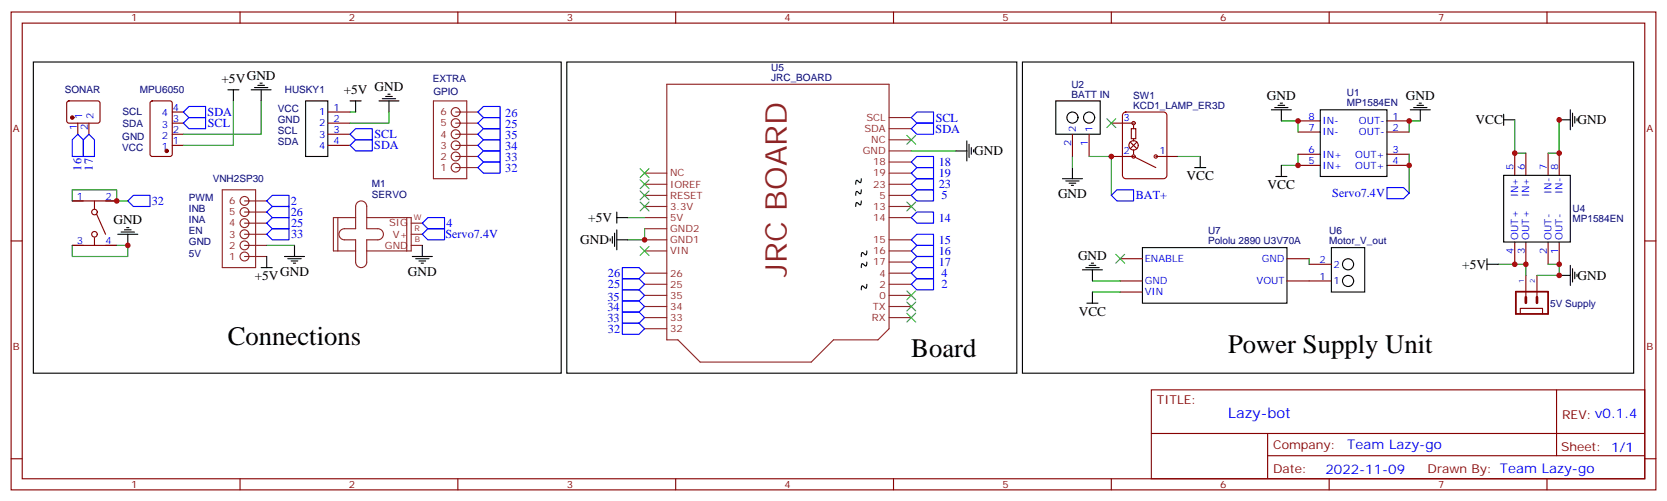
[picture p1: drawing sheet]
<svg xmlns="http://www.w3.org/2000/svg" width="529mm" height="159mm" viewBox="0 0 529 159" stroke-linecap="round" stroke-linejoin="round" font-family="sans-serif">
<g fill="none" stroke="#870000" stroke-width=".35">
<path d="M3.5 3.8h522.1v151.7h-522.1zM7.1 7.3h515v144.7h-515zM76.2 3.8v3.5M145.3 3.8v3.5M214.5 3.8v3.5M283.6 3.8v3.5M352.8 3.8v3.5M421.9 3.8v3.5M491.1 3.8v3.5M21.4 32.2l.5-.2 9.4 .1 .4 .6v6l-.7 .4-9.4-.1-.4-.6v-5.7zM24.7 39.1v3.5M28.2 39.1v3.5"/>
<path d="M47.9 32.2l.4-.2h5.7l.6 .5 .1 16.5-.5 .6-5.9 .1-.6-.5-.1-16.5zM54.7 39.1h3.5M54.7 35.6h3.5M104.1 39.1h7M104.1 35.6h7M352.8 39.1h7M359.8 39.8v1.1M412 38.4h7.1M440.3 38.4h7M54.7 42.6h3.5M54.7 46.1h3.5M104.1 42.6h7"/>
<path d="M104.1 46.1h7M340.4 42.6v7.1M345.7 42.6v7.1M352.8 49.7h7M358.8 45.1l2.1 2.1M359.1 40.9h1.4v3.1h-1.4zM359.8 44v.7M359.8 47.6v1.4M360.9 45.1l-2.1 2.1M366.9 49.7h7M412 41.9h7.1M412 49h7.1"/>
<path d="M412 52.5h7.1M440.3 41.9h7M440.3 49h7M440.3 52.5h7M480.8 48.6v7.1M484.4 48.6v7.1M491.4 48.6v7.1M494.9 48.6v7.1M3.5 76.5h3.6M22.9 77.9h14.1M22.9 63.8h14.1M30 63.8v2.5"/>
<path d="M30 75.4v2.5M30.7 68l2.8 6.4M480.8 76.8v7.1M484.4 76.8v7.1M491.4 76.8v7.1M494.9 76.8v7.1M522.1 76.5h3.5M355.6 82.1h7.1M355.6 89.2h7.1M355.6 92.7h7.1M408.5 82.1h7.1M408.5 89.2h14.1"/>
<path d="M415.6 83.9h7M482.6 99.7v-1.8h7.1v1.8M484.4 87.4v7M487.9 87.4v7M365.5 123.8h156.6v28.2h-156.6zM365.5 137.6h156.5M402.4 137.6v14.1M494.1 123.8v20.9M3.5 145.6h3.6M76.2 152v3.5M145.3 152v3.5M214.5 152v3.5"/>
<path d="M283.6 152v3.5M352.8 152v3.5M402.4 144.7h119.6M421.9 152v3.5M491.1 152v3.5M522.1 145.6h3.5"/>
<circle cx="359.8" cy="39.1" r=".53"/>
<circle cx="359.8" cy="46.1" r="1.48"/>
<circle cx="30" cy="74.4" r=".88"/>
<circle cx="30" cy="67.3" r=".88"/>
</g>
<g fill="none" stroke="#8c2424" stroke-width=".35">
<path d="M137.6 32h10.6v24.7h-10.6zM144.6 39.1h7.1M144.6 35.6h7.1M211.7 26.7h70.5v77.7l-3.5 3.5h-14.1l-7.1 7h-35.3l-7-7h-3.5zM282.2 37.3h7.1M144.6 53.2h7.1M144.6 49.7h7.1M144.6 46.1h7.1M144.6 42.6h7.1M204.6 58.5h7.1M204.6 55h7.1M282.2 58.5h7.1"/>
<path d="M282.2 55h7.1M282.2 51.4h7.1M282.2 47.9h7.1M282.2 44.4h7.1M282.2 40.9h7.1M70.6 60.3h10.5v24.6h-10.5zM77.6 70.8h7.1M77.6 74.4h7.1M77.6 77.9h7.1M77.6 67.3h7.1M77.6 63.8h7.1M107.2 69.1v10.6"/>
<path d="M112.9 69.1h-7.1v10.6h7.1M113.4 64.3a1.76 1.76 0 0 1 1.9-.4 1.76 1.76 0 0 1 1.1 1.6v7.1h3.5a1.76 1.76 0 0 1 1.8 1.8 1.76 1.76 0 0 1-1.8 1.7h-3.5v7.1a1.76 1.76 0 0 1-1.7 1.7 1.76 1.76 0 0 1-1.8-1.7v-7.1h-3.5a1.76 1.76 0 0 1-1.8-1.7 1.76 1.76 0 0 1 1.8-1.8h3.5v-7.1zM116.4 69.1h14.1v10.6h-14.1M129.1 69.1v10.6M130.5 70.8h3.6M130.5 74.4h3.6M130.5 77.9h3.6M204.6 72.6h7.1M204.6 76.1h7.1M204.6 69.1h7.1M204.6 79.7h7.1M204.6 65.5h7.1"/>
<path d="M204.6 62h7.1M282.2 76.1h7.1M282.2 69.1h7.1M282.2 79.7h7.1M282.2 65.5h7.1M282.2 62h7.1M77.6 81.4h7.1M204.6 97.3h7.1M204.6 93.8h7.1M204.6 90.2h7.1M204.6 86.7h7.1M282.2 97.3h7.1"/>
<path d="M282.2 93.8h7.1M282.2 90.2h7.1M282.2 86.7h7.1M282.2 83.2h7.1M204.6 100.8h7.1M204.6 104.4h7.1M282.2 100.8h7.1"/>
<circle cx="144.6" cy="39.1" r="1.41"/>
<circle cx="144.6" cy="35.6" r="1.41"/>
<circle cx="144.6" cy="46.1" r="1.41"/>
<circle cx="144.6" cy="53.2" r="1.41"/>
<circle cx="144.6" cy="49.7" r="1.41"/>
<circle cx="144.6" cy="42.6" r="1.41"/>
<circle cx="77.6" cy="70.8" r="1.41"/>
<circle cx="77.6" cy="77.9" r="1.41"/>
<circle cx="77.6" cy="74.4" r="1.41"/>
<circle cx="77.6" cy="63.8" r="1.41"/>
<circle cx="77.6" cy="67.3" r="1.41"/>
<circle cx="77.6" cy="81.4" r="1.41"/>
</g>
<g fill="none" stroke="#000" stroke-width=".35">
<path d="M10.6 19.7h167.6v98.8h-167.6zM179.9 19.7h142.9v98.8h-142.9zM324.6 19.7h194v98.8h-194zM72.3 28.5h3.5M74.1 28.5v3.5M79.7 28.5h6.4M80.8 27.8h4.2M81.8 27.1h2.2M82.5 26.4h.8M82.9 28.5v3.5M97 32h7.1v17.7h-7.1zM111.1 32h3.6"/>
<path d="M112.9 32v3.6M120.3 32h6.3M121.4 31.3h4.2M122.4 30.6h2.1M123.1 29.9h.7M123.5 32v3.6M335.1 32h14.1v10.6h-14.1zM403.6 34.9h6.3M404.6 34.1h4.3M405.7 33.4h2.1M406.4 32.7h.7M406.8 34.9v3.5"/>
<path d="M419.1 34.9h21.2v21.1h-21.2zM447.7 34.9h6.3M448.7 34.1h4.3M449.8 33.4h2.1M450.5 32.7h.7M450.8 34.9v3.5M477.3 38h3.5M477.3 36.3v3.5M494.9 38h3.6M498.5 34.9v6.3M499.2 35.9v4.2M499.9 37v2.1"/>
<path d="M500.6 37.7v.7M273.4 56.7l-.3 1.3-.9-.7h-.4l-.2 1.2M303.4 47.9h3.5M306.9 44.7v6.4M307.6 45.8v4.2M308.3 46.8v2.2M309 47.6v.7M337.3 56.7h6.3M338.3 57.4h4.2M339.4 58.1h2.1M340.1 58.8h.7M340.4 53.2v3.5"/>
<path d="M379.2 53.2h3.6M381 49.7v3.5M405 56h3.5M406.8 52.5v3.5M477.3 55.7h21.2v21.1h-21.2zM37.4 74.4h6.3M38.5 73.7h4.2M39.5 73h2.1M40.2 72.2h.7M40.6 74.4v3.5M93.5 77.9v3.5M134.1 77.9v3.5"/>
<path d="M193.7 75.8v.7M194.4 75.1v2.1M195.1 74v4.2M195.8 69.1h3.5M195.8 67.3v3.5M195.8 73v6.3M195.8 76.1h3.5M273.4 60.3l-.3 1.2-.9-.7-.4 .1-.2 1.1M273.4 63.8l-.3 1.3-.9-.8-.4 .1-.2 1.1M275.2 79.7l-.4 1.2-.9-.7-.3 .1-.2 1.1M362.7 78.6h45.8v17.6h-45.8zM422.6 78.6h10.6v14.1h-10.6z"/>
<path d="M82.9 84.9h3.5M84.7 81.4v3.5M90.3 81.4h6.4M91.4 82.1h4.2M92.4 82.8h2.1M93.1 83.5h.7M130.9 81.4h6.3M131.9 82.1h4.3M133 82.8h2.1M133.7 83.5h.7M275.2 83.2l-.4 1.3-.9-.7h-.3l-.2 1.1M275.2 90.2l-.4 1.3-.9-.7h-.3l-.2 1.2"/>
<path d="M343.6 85.7h6.4M344.7 84.9h4.2M345 96.2h3.5M345.7 84.2h2.1M346.4 83.5h.7M346.8 85.7v3.5M346.8 92.7v3.5M472 83.9h3.5M472 82.1v3.6M494.9 87.4h3.6M498.5 84.2v6.4M499.2 85.3v4.2"/>
<path d="M499.9 86.4v2.1M500.6 87.1v.7"/>
<circle cx="340.4" cy="37.3" r="1.76"/>
<circle cx="345.7" cy="37.3" r="1.76"/>
<circle cx="427.9" cy="83.9" r="1.76"/>
<circle cx="427.9" cy="89.2" r="1.76"/>
</g>
<g fill="none" stroke="#008700" stroke-width=".35">
<path d="M74.1 32v14.1h-15.9M82.9 32v10.6h-24.7M111.1 35.6h1.8M123.5 35.6v3.5h-12.4M406.8 38.4h5.2v3.5M450.8 38.4h-3.5v3.5M480.8 38v10.6h3.6M289.3 47.9h14.1M340.4 49.7v3.5M345.7 49.7h7.1v12.3M373.9 49.7h7.1M412 49v3.5h-5.2"/>
<path d="M447.3 49v12.3M491.4 48.6h3.5v-10.6v10.6M22.9 77.9v3.5h17.7v-3.5h-3.6M22.9 63.8v-3.5h14.1v3.5h3.6M84.7 77.9h8.8M199.3 69.1h5.3M204.6 72.6v3.5h-5.3M346.8 89.2h8.8M346.8 92.7h8.8M415.6 82.1v1.8M475.5 83.9h8.9v3.5M491.4 83.9h3.5v3.5h-7"/>
</g>
<path d="M481.2 92.6h10.2v7.1h-10.2z" fill="none" stroke="#870000" stroke-width=".56"/>
<path d="M484.4 94.4v1.7M487.9 94.4v1.7" fill="none" stroke="#870000" stroke-width=".85"/>
<g fill="none" stroke="#00f" stroke-width=".35">
<path d="M58.2 35.6l1.8-1.8h5.3v3.5h-5.3zM60 37.3h5.3v3.6h-5.3l-1.8-1.8zM153.5 37.3h5.2v3.6h-5.2l-1.8-1.8zM153.5 33.8h5.2v3.5h-5.2l-1.8-1.7zM289.3 37.3l1.7-1.7h5.3v3.5h-5.3zM291 39.1h5.3v3.5h-5.3l-1.7-1.7zM24.7 42.6l1.8 1.8v5.3h-3.6v-5.3zM26.5 44.4l1.7-1.8 1.8 1.8v5.3h-3.5zM111.1 46.1l1.8-1.7h5.3v3.5h-5.3zM111.1 42.6l1.8-1.7h5.3v3.5h-5.3zM153.5 40.9h5.2v3.5h-5.2l-1.8-1.8zM153.5 44.4h5.2v3.5h-5.2l-1.8-1.8z"/>
<path d="M153.5 47.9h5.2v3.5h-5.2l-1.8-1.7zM153.5 51.4h5.2v3.6h-5.2l-1.8-1.8zM291 49.7h5.3v3.5h-5.3l-1.7-1.8zM291 53.2h5.3v3.5h-5.3l-1.7-1.7zM291 56.7h5.3v3.6h-5.3l-1.7-1.8zM440.3 59.5h5.3l1.7 1.8-1.7 1.8h-5.3zM42.3 62h5.3v3.5h-5.3l-1.7-1.7zM84.7 63.8l1.7-1.8h5.3v3.5h-5.3zM84.7 67.3l1.7-1.8h5.3v3.6h-5.3zM84.7 70.8l1.7-1.7h5.3v3.5h-5.3zM84.7 74.4l1.7-1.8h5.3v3.5h-5.3zM134.1 70.8l1.7-1.7h5.3v3.5h-5.3z"/>
<path d="M134.1 74.4l1.7-1.8h5.3v3.5h-5.3zM289.3 69.1l1.7-1.8h5.3v3.5h-5.3zM289.3 76.1l1.7-1.7h5.3v3.5h-5.3zM289.3 62l1.7-1.7h5.3v3.5h-5.3zM291 77.9h5.3v3.5h-5.3l-1.7-1.7zM352.8 62l1.7-1.7h5.3v3.5h-5.3zM197.6 84.9h5.2l1.8 1.8-1.8 1.8h-5.2zM197.6 88.5h5.2l1.8 1.7-1.8 1.8h-5.2zM197.6 99.1h5.2l1.8 1.7-1.8 1.8h-5.2zM197.6 95.5h5.2l1.8 1.8-1.8 1.8h-5.2zM197.6 92h5.2l1.8 1.8-1.8 1.7h-5.2zM291 81.4h5.3v3.5h-5.3l-1.7-1.7z"/>
<path d="M291 84.9h5.3v3.6h-5.3l-1.7-1.8zM291 88.5h5.3v3.5h-5.3l-1.7-1.8zM197.6 102.6h5.2l1.8 1.8-1.8 1.7h-5.2z"/>
</g>
<g fill="none" stroke="#900" stroke-width=".35">
<path d="M356.5 36l.9-.4h12l.8 .4 .2 .6v19.1l-.5 .8-.5 .2h-12l-.9-.5-.2-.5v-19.1zM359.8 49.7l7.1 3.5"/>
<circle cx="359.8" cy="49.7" r=".53"/>
<circle cx="366.9" cy="49.7" r=".53"/>
</g>
<g fill="none" stroke="#3c3" stroke-width=".35">
<path d="M351.4 37.7l2.8 2.8M354.2 37.7l-2.8 2.8M203.2 57.1l2.8 2.8M203.2 53.6l2.8 2.8M206 57.1l-2.8 2.8M206 53.6l-2.8 2.8M287.9 43l2.8 2.8M290.7 43l-2.8 2.8M203.2 78.2l2.8 2.9M203.2 64.1l2.8 2.9M203.2 60.6l2.8 2.8M206 78.2l-2.8 2.9"/>
<path d="M206 64.1l-2.8 2.9M206 60.6l-2.8 2.8M287.9 64.1l2.8 2.9M290.7 64.1l-2.8 2.9M287.9 92.4l2.8 2.8M287.9 95.9l2.8 2.8M287.9 99.4l2.8 2.8M290.7 92.4l-2.8 2.8M290.7 95.9l-2.8 2.8M290.7 99.4l-2.8 2.8M354.2 80.7l2.8 2.8M357 80.7l-2.8 2.8"/>
</g>
<g fill="#870000" stroke="#870000" stroke-width=".35">
<circle cx="52.9" cy="47.9" r=".53"/>
<circle cx="22.9" cy="37.3" r=".53"/>
</g>
<g fill="#c00">
<circle cx="480.8" cy="48.6" r=".88"/>
<circle cx="494.9" cy="48.6" r=".88"/>
<circle cx="494.9" cy="38" r=".88"/>
<circle cx="484.4" cy="83.9" r=".88"/>
<circle cx="480.8" cy="83.9" r=".88"/>
<circle cx="494.9" cy="87.4" r=".88"/>
<circle cx="494.9" cy="83.9" r=".88"/>
<circle cx="412" cy="52.5" r=".88"/>
<circle cx="412" cy="38.4" r=".88"/>
<circle cx="447.3" cy="38.4" r=".88"/>
<circle cx="447.3" cy="52.5" r=".88"/>
<circle cx="352.8" cy="49.7" r=".88"/>
<circle cx="204.6" cy="76.1" r=".88"/>
<circle cx="40.6" cy="77.9" r=".88"/>
<circle cx="37" cy="63.8" r=".88"/>
</g>
<text font-size="9.5" fill="#8d2323" x="249.8" y="87.8" transform="rotate(-90 249.8 87.8)">JRC BOARD</text>
<g font-size="8.5">
<text x="72.3" y="109.6">Connections</text>
<text x="289.3" y="113.2">Board</text>
<text x="389.8" y="112.1">Power Supply Unit</text>
</g>
<text font-size="4.6" fill="#00f" x="389.8" y="132.6">Lazy-bot</text>
<g font-size="4.2">
<text x="70.3" y="26.4">+5V</text>
<text x="78.3" y="25.3">GND</text>
<text x="109.1" y="29.9">+5V</text>
<text x="118.9" y="28.8">GND</text>
<text x="402.2" y="31.6">GND</text>
<text x="446.3" y="31.6">GND</text>
<text x="468.4" y="39.4">VCC</text>
<text x="500.8" y="39.4">GND</text>
<text x="309.2" y="49.4">GND</text>
<text x="376.6" y="57.2">VCC</text>
<text x="335.9" y="62.7">GND</text>
<text x="402.4" y="60">VCC</text>
<text x="36" y="71.1">GND</text>
<text x="186.7" y="70.5">+5V</text>
<text x="184.2" y="77.6">GND</text>
<text x="342.2" y="82.4">GND</text>
<text x="80.9" y="88.9">+5V</text>
<text x="88.9" y="87.5">GND</text>
<text x="129.5" y="87.5">GND</text>
<text x="464.2" y="85.3">+5V</text>
<text x="500.8" y="88.8">GND</text>
<text x="342.4" y="100.2">VCC</text>
</g>
<g font-size="4.2" fill="#00f">
<text x="427.7" y="142.6">Team Lazy-go</text>
<text x="420.7" y="150.4">2022-11-09</text>
</g>
<g font-size="3.9" fill="#00f">
<text x="65.9" y="36.8">SDA</text>
<text x="66" y="40.3">SCL</text>
<text x="160.4" y="40.6">25</text>
<text x="160.4" y="37.1">26</text>
<text x="297" y="38.6">SCL</text>
<text x="118.8" y="47.4">SDA</text>
<text x="118.9" y="43.9">SCL</text>
<text x="160.4" y="44.1">35</text>
<text x="160.4" y="47.6">34</text>
<text x="297" y="42.1">SDA</text>
<text x="160.4" y="51.2">33</text>
<text x="298" y="52.7">18</text>
<text x="25.9" y="54.1" transform="rotate(-90 25.9 54.1)">16</text>
<text x="29.4" y="54.1" transform="rotate(-90 29.4 54.1)">17</text>
<text x="160.4" y="54.7">32</text>
<text x="298" y="56.2">19</text>
<text x="298" y="59.8">23</text>
<text x="48.2" y="65.1">32</text>
<text x="92.3" y="65.1">2</text>
<text x="298.9" y="63.3">5</text>
<text x="360.5" y="63.2">BAT+</text>
<text x="422.9" y="62.6">Servo7.4V</text>
<text x="92.3" y="68.6">26</text>
<text x="298" y="70.3">14</text>
<text x="92.4" y="72.2">25</text>
<text x="92.4" y="75.7">33</text>
<text x="141.4" y="75.7">Servo7.4V</text>
<text x="141.7" y="72.2">4</text>
<text x="298" y="77.4">15</text>
<text x="298" y="80.9">16</text>
<text x="193" y="88">26</text>
<text x="298" y="84.4">17</text>
<text x="298.9" y="88">4</text>
<text x="192.9" y="95.4">35</text>
<text x="193" y="91.5">25</text>
<text x="298.9" y="91.5">2</text>
<text x="192.9" y="98.6">34</text>
<text x="192.9" y="102.1">33</text>
<text x="193" y="105.6">32</text>
</g>
<g font-size="3.9" fill="#800">
<text x="367.2" y="128.3">TITLE:</text>
<text x="495.9" y="133">REV: v0.1.4</text>
<text x="404.1" y="142.5">Company:</text>
<text x="495.5" y="143.2">Sheet: 1/1</text>
<text x="404.1" y="150.2">Date:</text>
<text x="453.2" y="150.3">Drawn By: Team Lazy-go</text>
</g>
<g font-size="3.2" fill="#800">
<text x="41.6" y="6.8">1</text>
<text x="110.8" y="6.8">2</text>
<text x="179.9" y="6.8">3</text>
<text x="249.1" y="6.8">4</text>
<text x="318.2" y="6.8">5</text>
<text x="387.3" y="6.8">6</text>
<text x="456.5" y="6.8">7</text>
<text x="4.1" y="41.9">A</text>
<text x="522.6" y="41.9">A</text>
<text x="4.1" y="111.1">B</text>
<text x="522.6" y="111.1">B</text>
<text x="41.6" y="155">1</text>
<text x="110.8" y="155">2</text>
<text x="179.9" y="155">3</text>
<text x="249.1" y="155">4</text>
<text x="318.2" y="155">5</text>
<text x="387.3" y="155">6</text>
<text x="456.5" y="155">7</text>
</g>
<g font-size="3.2" fill="#000080">
<text x="244.8" y="22.5">U5</text>
<text x="20.6" y="29.6">SONAR</text>
<text x="44.4" y="29.7">MPU6050</text>
<text x="90.4" y="29.7">HUSKY1</text>
<text x="137.4" y="26.1">EXTRA</text>
<text x="244.8" y="25.7">JRC_BOARD</text>
<text x="340.1" y="27.8">U2</text>
<text x="88.2" y="35.6">VCC</text>
<text x="137.6" y="30.3">GPIO</text>
<text x="340.1" y="31">BATT IN</text>
<text x="359.7" y="34.5">KCD1_LAMP_ER3D</text>
<text x="359.7" y="31.3">SW1</text>
<text x="427.6" y="33.7">MP1584EN</text>
<text x="427.6" y="30.5">U1</text>
<text x="38.9" y="36.7">SCL</text>
<text x="38.9" y="40.2">SDA</text>
<text x="88.2" y="39.1">GND</text>
<text x="38.8" y="44.4">GND</text>
<text x="38.8" y="47.9">VCC</text>
<text x="88.2" y="42.6">SCL</text>
<text x="88.2" y="46.1">SDA</text>
<text x="67.5" y="57.9">VNH2SP30</text>
<text x="118" y="59.5">M1</text>
<text x="60" y="63.8">PWM</text>
<text x="118" y="62.7">SERVO</text>
<text x="60" y="67.3">INB</text>
<text x="60" y="70.8">INA</text>
<text x="499.2" y="70.6">MP1584EN</text>
<text x="499.2" y="67.4">U4</text>
<text x="60" y="74.4">EN</text>
<text x="60" y="77.9">GND</text>
<text x="383.5" y="77.5">Pololu 2890 U3V70A</text>
<text x="383.5" y="74.3">U7</text>
<text x="421.9" y="77.5">Motor_V_out</text>
<text x="421.9" y="74.3">U6</text>
<text x="60" y="81.4">5V</text>
<text x="492.1" y="97.6">5V Supply</text>
</g>
<g font-size="3.2" fill="#00f">
<text x="54.9" y="35.2">4</text>
<text x="105.8" y="35.2">1</text>
<text x="24.3" y="41.3" transform="rotate(-90 24.3 41.3)">1</text>
<text x="26.1" y="37.8" transform="rotate(-90 26.1 37.8)">1</text>
<text x="27.9" y="41.3" transform="rotate(-90 27.9 41.3)">2</text>
<text x="29.6" y="37.8" transform="rotate(-90 29.6 37.8)">2</text>
<text x="51.4" y="37">4</text>
<text x="51.4" y="40.5">3</text>
<text x="54.9" y="38.7">3</text>
<text x="101.3" y="36.6">1</text>
<text x="101.3" y="40.1">2</text>
<text x="105.8" y="38.7">2</text>
<text x="341.5" y="41.9" transform="rotate(-90 341.5 41.9)">2</text>
<text x="346.8" y="41.9" transform="rotate(-90 346.8 41.9)">1</text>
<text x="356.7" y="38.4">3</text>
<text x="415.3" y="41.6">7</text>
<text x="415.3" y="38">8</text>
<text x="419.8" y="39.4">IN-</text>
<text x="431.3" y="39.4">OUT-</text>
<text x="442" y="38">1</text>
<text x="442" y="41.6">2</text>
<text x="51.4" y="44">2</text>
<text x="51.4" y="47.6">1</text>
<text x="54.9" y="42.3">2</text>
<text x="54.9" y="45.8">1</text>
<text x="101.3" y="43.7">3</text>
<text x="101.3" y="47.2">4</text>
<text x="105.8" y="42.3">3</text>
<text x="105.8" y="45.8">4</text>
<text x="340.1" y="46.4" transform="rotate(-90 340.1 46.4)">2</text>
<text x="345.4" y="46.4" transform="rotate(-90 345.4 46.4)">1</text>
<text x="419.8" y="43">IN-</text>
<text x="431.3" y="43">OUT-</text>
<text x="356.7" y="49">2</text>
<text x="368" y="49">1</text>
<text x="415.3" y="52.1">5</text>
<text x="415.3" y="48.6">6</text>
<text x="419.8" y="53.6">IN+</text>
<text x="419.8" y="50">IN+</text>
<text x="430.2" y="50">OUT+</text>
<text x="430.2" y="53.6">OUT+</text>
<text x="442" y="48.6">3</text>
<text x="442" y="52.1">4</text>
<text x="480.5" y="53.9" transform="rotate(-90 480.5 53.9)">5</text>
<text x="484" y="53.9" transform="rotate(-90 484 53.9)">6</text>
<text x="491.1" y="53.9" transform="rotate(-90 491.1 53.9)">7</text>
<text x="494.6" y="53.9" transform="rotate(-90 494.6 53.9)">8</text>
<text x="24.4" y="63.4">1</text>
<text x="33.5" y="63.4">2</text>
<text x="481.9" y="62.7" transform="rotate(-90 481.9 62.7)">IN+</text>
<text x="485.4" y="62.7" transform="rotate(-90 485.4 62.7)">IN+</text>
<text x="492.5" y="61.5" transform="rotate(-90 492.5 61.5)">IN-</text>
<text x="496" y="61.5" transform="rotate(-90 496 61.5)">IN-</text>
<text x="24.4" y="77.5">3</text>
<text x="33.5" y="77.5">4</text>
<text x="481.9" y="76.1" transform="rotate(-90 481.9 76.1)">OUT+</text>
<text x="485.4" y="76.1" transform="rotate(-90 485.4 76.1)">OUT+</text>
<text x="492.5" y="76.1" transform="rotate(-90 492.5 76.1)">OUT-</text>
<text x="496" y="76.1" transform="rotate(-90 496 76.1)">OUT-</text>
<text x="363.4" y="83.2">ENABLE</text>
<text x="400.5" y="83.2">GND</text>
<text x="418.8" y="83.5">2</text>
<text x="480.5" y="80.6" transform="rotate(-90 480.5 80.6)">4</text>
<text x="484" y="80.6" transform="rotate(-90 484 80.6)">3</text>
<text x="491.1" y="80.6" transform="rotate(-90 491.1 80.6)">2</text>
<text x="494.6" y="80.6" transform="rotate(-90 494.6 80.6)">1</text>
<text x="418.8" y="88.8">1</text>
<text x="423.3" y="84.9">2</text>
<text x="363.4" y="90.2">GND</text>
<text x="363.4" y="93.8">VIN</text>
<text x="398.9" y="90.2">VOUT</text>
<text x="423.3" y="90.2">1</text>
</g>
<g font-size="3.2" fill="#8d2323">
<text x="139.8" y="40.1">5</text>
<text x="139.8" y="36.6">6</text>
<text x="274.4" y="41.9">SDA</text>
<text x="275" y="38.4">SCL</text>
<text x="139.8" y="47.2">3</text>
<text x="139.8" y="43.7">4</text>
<text x="276.6" y="45.4">NC</text>
<text x="139.8" y="50.7">2</text>
<text x="273.9" y="49">GND</text>
<text x="277.1" y="52.5">18</text>
<text x="139.8" y="54.3">1</text>
<text x="212.7" y="59.5">IOREF</text>
<text x="212.7" y="56">NC</text>
<text x="277.1" y="59.5">23</text>
<text x="277.1" y="56">19</text>
<text x="72.8" y="64.8">6</text>
<text x="212.7" y="63.1">RESET</text>
<text x="279.1" y="63.1">5</text>
<text x="72.8" y="71.9">4</text>
<text x="72.8" y="68.4">5</text>
<text x="123.5" y="71.9">SIG</text>
<text x="212.7" y="70.1">5V</text>
<text x="212.7" y="66.6">3.3V</text>
<text x="277.1" y="70.1">14</text>
<text x="277.1" y="66.6">13</text>
<text x="72.8" y="75.4">3</text>
<text x="124.7" y="75.4">V+</text>
<text x="212.7" y="77.2">GND1</text>
<text x="212.7" y="73.7">GND2</text>
<text x="277.1" y="77.2">15</text>
<text x="72.8" y="82.5">1</text>
<text x="72.8" y="79">2</text>
<text x="122.2" y="79">GND</text>
<text x="212.7" y="80.7">VIN</text>
<text x="277.1" y="80.7">16</text>
<text x="212.7" y="87.8">26</text>
<text x="277.1" y="84.2">17</text>
<text x="279.1" y="87.8">4</text>
<text x="212.7" y="94.8">35</text>
<text x="212.7" y="91.3">25</text>
<text x="279.1" y="94.8">0</text>
<text x="279.1" y="91.3">2</text>
<text x="212.7" y="101.9">33</text>
<text x="212.7" y="98.4">34</text>
<text x="276.8" y="101.9">RX</text>
<text x="277" y="98.4">TX</text>
<text x="212.7" y="105.4">32</text>
</g>
<g font-size="2.5" fill="#8d2323">
<text x="131.4" y="69.8">W</text>
<text x="131.5" y="73.4">R</text>
<text x="131.7" y="76.9">B</text>
</g>
<g font-size="2.1" fill="#00f">
<text x="483.7" y="90" transform="rotate(-90 483.7 90)">1</text>
<text x="487.2" y="90" transform="rotate(-90 487.2 90)">2</text>
</g>
</svg>
